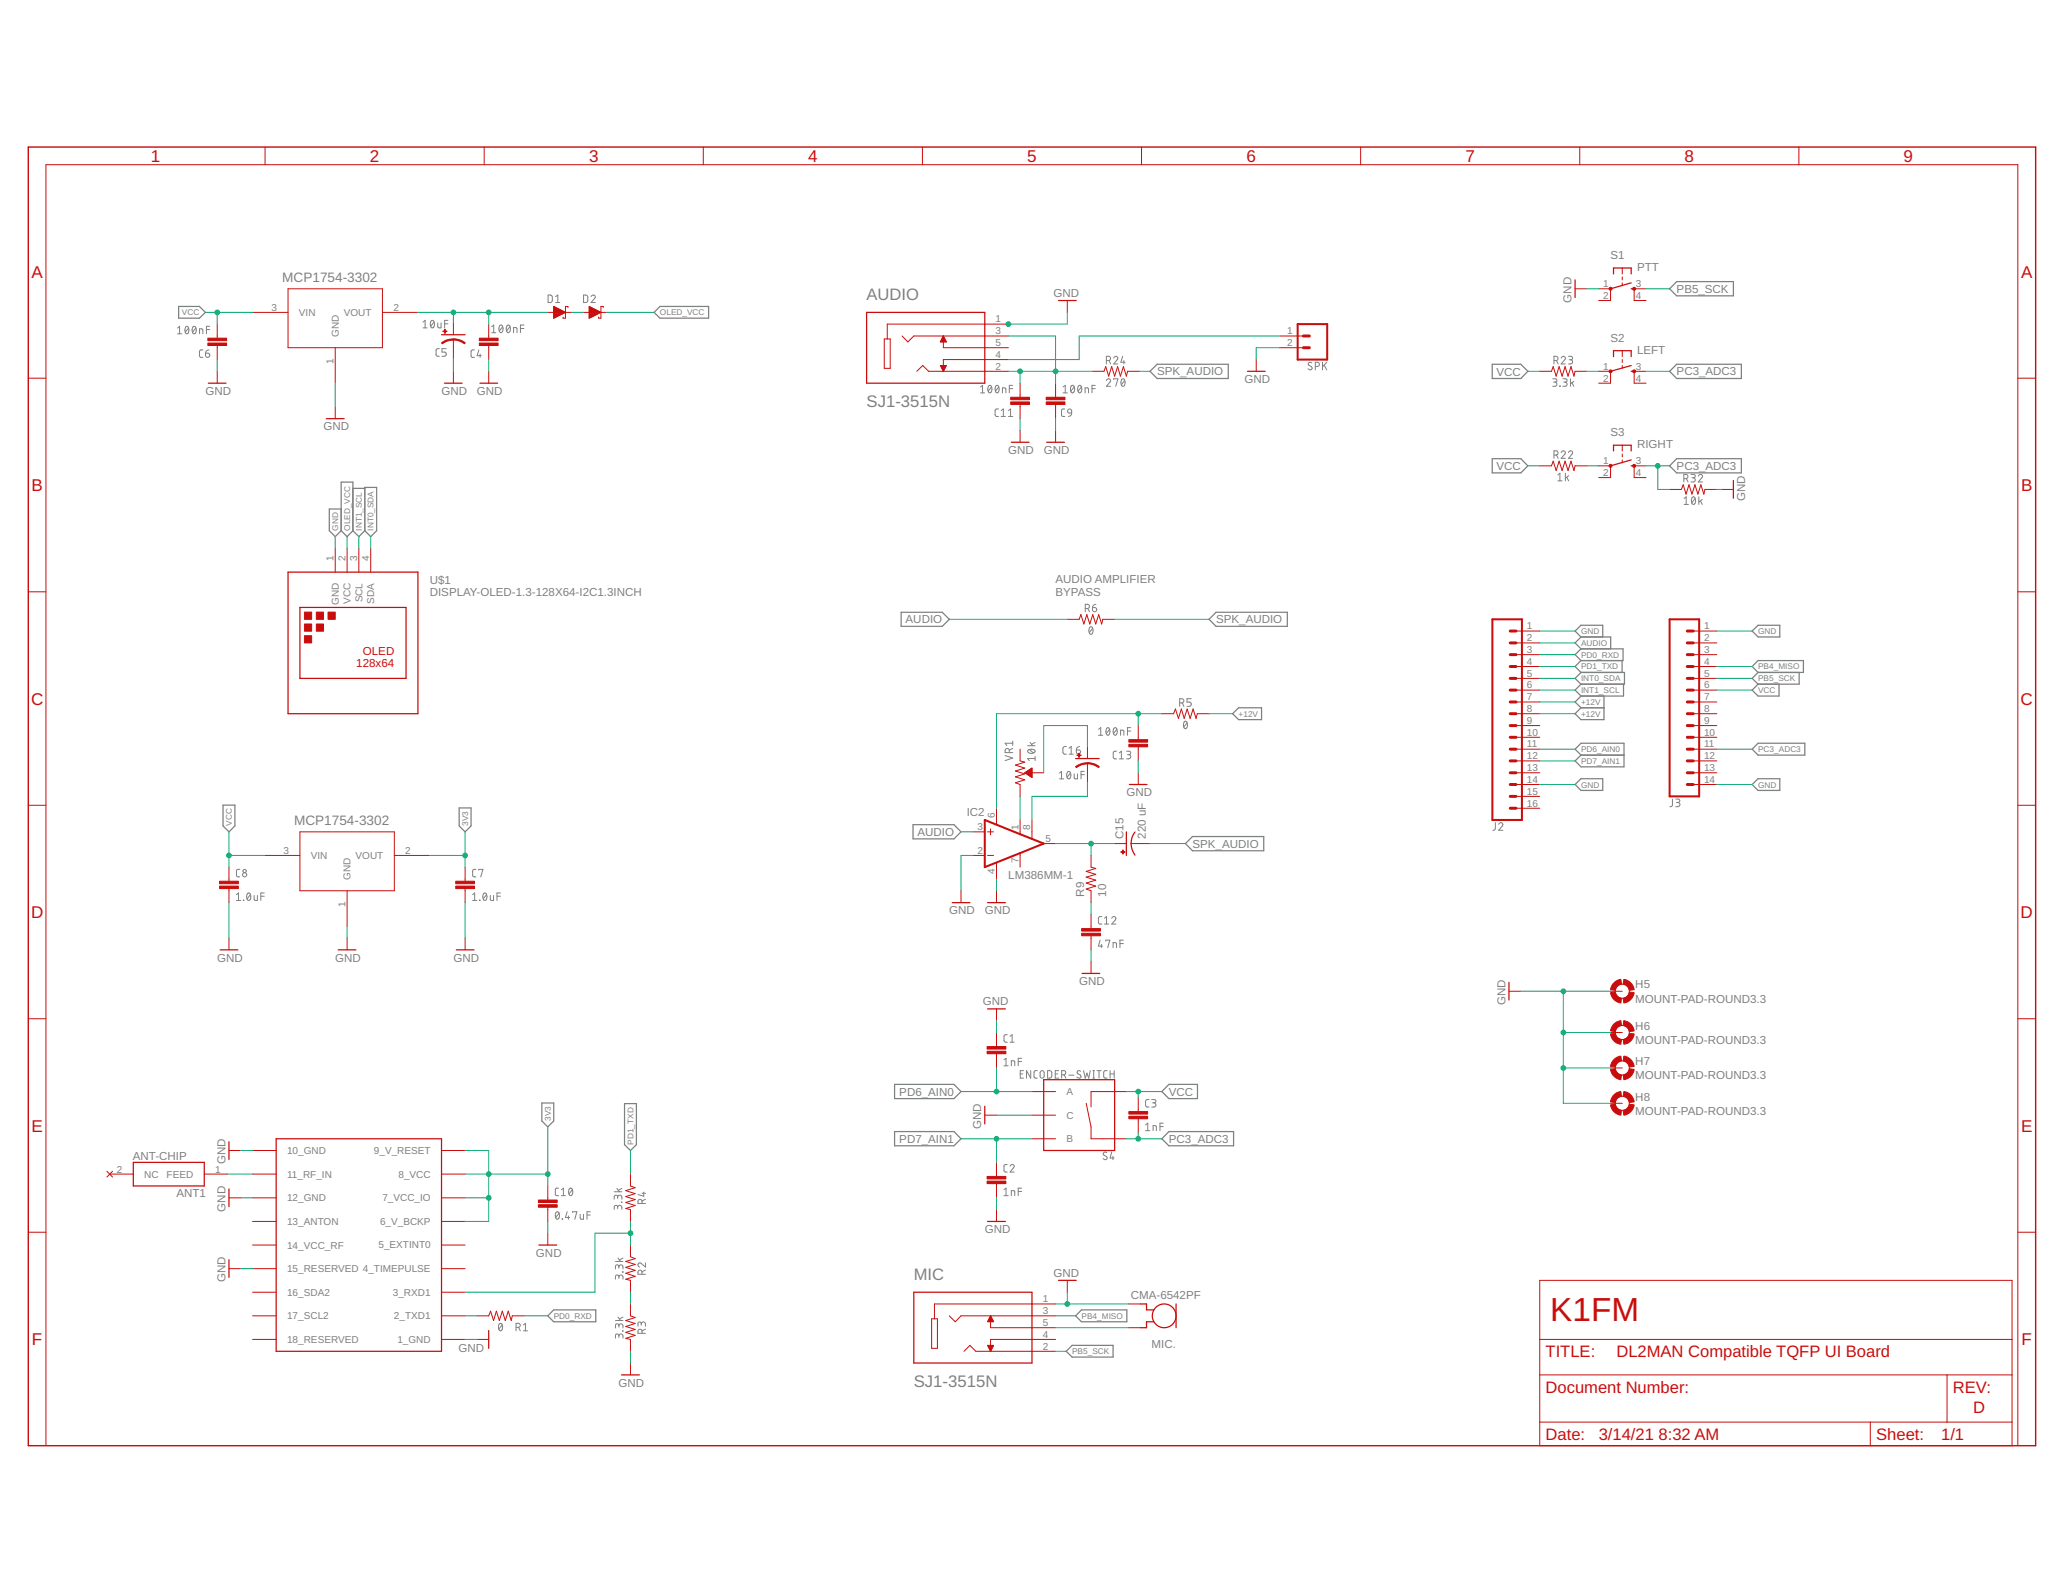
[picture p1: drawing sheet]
<svg xmlns="http://www.w3.org/2000/svg" width="279mm" height="216mm" viewBox="0 0 279 216" stroke-linecap="round" stroke-linejoin="round" font-family="sans-serif">
<g fill="none" stroke="#808080" stroke-width=".14">
<path d="M74.2 40h.4l.2 .1v.6l-.2 .3h-.4zM79 40h.4l.2 .1v.6l-.2 .3h-.4zM24 44.4l.3-.2v1M24 45.2h.6M25.2 44.3l.1-.1a.61 .61 0 0 1 0 1 .65 .65 0 0 1-.1-.9zM25.5 44.4l-.4 .6M26.1 44.3l.2-.1a.58 .58 0 0 1 0 1 .65 .65 0 0 1-.2-.9zM26.5 44.4l-.4 .6M27 45.2v-.7l.5 .1v.6M27.5 47.4h-.4l-.1 .2 .1 .7 .4 .1M27.8 47.8h.4a.29 .29 0 0 1 .2 .4 .29 .29 0 0 1-.3 .2 .29 .29 0 0 1-.3-.3zM28 44.6h.4"/>
<path d="M28.3 47.4a.44 .44 0 0 0-.5 .4M28.4 44.2h-.4v1M57.3 43.6l.3-.2v1M57.3 44.4h.5M58.4 43.5l.1-.1a.58 .58 0 0 1 0 1 .65 .65 0 0 1-.1-.9zM58.8 43.6l-.5 .6M59.3 43.7v.6l.2 .1h.2v-.7M59.5 47.2l-.3 .1-.1 .2v.6l.4 .2M60.2 43.9h.5M60.4 47.2h-.5v.5h.3a.3 .3 0 0 1 .2 .3 .3 .3 0 0 1-.2 .3h-.3M60.7 43.4h-.5v1M64.3 47.4h-.4l-.1 .2v.7l.5 .1"/>
<path d="M64.9 47.4l-.3 .8h.6M65 48v.4M66.6 44.3l.3-.3v1.1M66.6 45.1h.6M67.7 44.1l.2-.1a.63 .63 0 0 1 0 1.1 .66 .66 0 0 1-.2-1zM68.1 44.3l-.5 .5M68.7 44.1l.1-.1a.6 .6 0 0 1 0 1.1 .68 .68 0 0 1-.1-1zM69.1 44.3l-.5 .5M69.6 45.1v-.7h.4v.7M70.5 44.5h.5M71 44h-.5v1.1M75.2 41h.6"/>
<path d="M75.2 40.2l.3-.2v1M80.1 40.2a.28 .28 0 0 1 .3-.2 .28 .28 0 0 1 .1 .4l-.4 .6h.5M132.8 53.2h.5M132.8 52.4l.3-.2v1M133.9 52.3l.2-.1a.61 .61 0 0 1 0 1 .63 .63 0 0 1-.2-.9zM134.3 52.4l-.5 .6M134.9 52.3l.1-.1a.61 .61 0 0 1 0 1 .65 .65 0 0 1-.1-.9zM135.2 55.4h-.3l-.1 .2v.7l.4 .1M135.3 52.4l-.5 .6M135.6 56.4h.6M135.6 55.6l.3-.2v1M135.8 53.2v-.7l.4 .1v.6"/>
<path d="M136.6 56.4h.6M136.6 55.6l.3-.2v1M136.7 52.6h.5M137.2 52.2h-.5v1M144 52.4l.3-.2v1M144 53.2h.5M144.2 55.4h-.3l-.1 .2v.7l.4 .1M144.7 55.5a.27 .27 0 0 1 .3-.1 .27 .27 0 0 1 .1 .3v.2h-.4l-.1-.2zM145.1 52.3l.1-.1a.58 .58 0 0 1 0 1 .65 .65 0 0 1-.1-.9zM145.1 55.9a.44 .44 0 0 1-.4 .5M145.5 52.4l-.5 .6M146.1 52.3l.1-.1a.61 .61 0 0 1 0 1 .61 .61 0 0 1-.1-.9z"/>
<path d="M146.5 52.4l-.5 .6M147 53.2v-.7l.4 .1v.6M147.9 52.6h.4M148.3 52.2h-.4v1M149.8 51.5a.28 .28 0 0 1 .4-.2 .28 .28 0 0 1 .1 .5l-.5 .5h.6M149.8 48.8h.5a.29 .29 0 0 0 .1-.3 .29 .29 0 0 0-.3-.2h-.3v1M150.2 48.8l.2 .5M150.8 48.5a.28 .28 0 0 1 .4-.2 .28 .28 0 0 1 .1 .4l-.5 .6h.6M150.8 51.4v-.1h.6l-.3 1M151.9 51.4l.2-.1a.61 .61 0 0 1 0 1 .63 .63 0 0 1-.2-.9zM152 48.3l-.2 .8h.6M152.2 48.8v.5"/>
<path d="M152.3 51.5l-.4 .6M177.7 49.1a.26 .26 0 0 0-.4 0 .26 .26 0 0 0-.1 .3l.4 .3a.27 .27 0 0 1 0 .4 .27 .27 0 0 1-.5-.1M178.1 49.6h.3a.29 .29 0 0 0 .3-.2 .29 .29 0 0 0-.3-.3h-.3v1M179.1 49.1v1M179.3 49.5l.4 .6M179.7 49.1l-.6 .6M210.3 51.3h.3a.22 .22 0 0 1 .3 .2 .22 .22 0 0 1-.3 .3h-.2M210.5 48.8h.2a.29 .29 0 0 0 .3-.3 .29 .29 0 0 0-.3-.2h-.2v1M210.6 51.8h.1a.28 .28 0 0 1 .2 .3 .28 .28 0 0 1-.3 .2h-.3M210.8 48.8l.2 .5M211.2 52.3h.1zM211.4 48.5a.29 .29 0 0 1 .4-.2 .29 .29 0 0 1 .2 .3l-.6 .7h.6"/>
<path d="M211.7 51.3h.3a.22 .22 0 0 1 .2 .2 .22 .22 0 0 1-.2 .3h-.2M212 51.8h.1a.28 .28 0 0 1 .1 .3 .28 .28 0 0 1-.2 .2h-.3M212.4 48.3h.4a.23 .23 0 0 1 .2 .2 .23 .23 0 0 1-.2 .2h-.3M212.7 48.7a.29 .29 0 0 1 .3 .3 .29 .29 0 0 1-.3 .3h-.3M212.7 51.3v1M212.9 51.8l.2 .5M213.1 51.6l-.4 .4M210.5 61.6h.2a.29 .29 0 0 0 .3-.2 .29 .29 0 0 0-.3-.3h-.2v1M210.8 61.6l.2 .5M211 64.3l.3-.2v1M211 65.1h.6M211.4 61.3a.28 .28 0 0 1 .4-.2 .28 .28 0 0 1 .1 .4l-.5 .6h.6"/>
<path d="M212 64.1v1M212.2 64.6l.2 .5M212.4 61.3a.27 .27 0 0 1 .4-.2 .27 .27 0 0 1 .1 .4l-.5 .6h.6M212.4 64.4l-.4 .4M228 64.8h.3a.29 .29 0 0 0 .3-.3 .29 .29 0 0 0-.3-.2h-.3v1M228.1 67.5l.3-.2v1M228.1 68.3h.6M228.4 64.8l.2 .5M229 64.3h.4a.22 .22 0 0 1 .2 .2 .22 .22 0 0 1-.2 .2h-.2M229.2 67.4l.2-.1a.63 .63 0 0 1 0 1 .63 .63 0 0 1-.2-.9zM229.3 64.7a.29 .29 0 0 1 .3 .3 .29 .29 0 0 1-.3 .3h-.3M229.6 67.5l-.5 .6"/>
<path d="M230 64.5a.27 .27 0 0 1 .4-.2 .27 .27 0 0 1 .1 .4l-.5 .6h.6M230.1 67.3v1M230.3 67.8l.2 .5M230.5 67.6l-.4 .4M147 82.4h.3a.29 .29 0 0 0 .3-.3 .29 .29 0 0 0-.3-.2h-.3v1M147.3 82.4l.3 .5M147.6 85l.2-.1a.63 .63 0 0 1 0 1 .63 .63 0 0 1-.2-.9zM148 82.3h.3a.29 .29 0 0 1 .2 .3 .29 .29 0 0 1-.3 .3 .29 .29 0 0 1-.2-.3zM148 85.1l-.5 .6M148.4 81.9a.47 .47 0 0 0-.4 .4M148.8 98.8l.3-.2v1M148.8 99.6h.6"/>
<path d="M149.9 98.6h.2a.63 .63 0 0 1 0 1 .66 .66 0 0 1-.2-1zM150.3 98.8l-.5 .6M150.9 98.6h.1a.63 .63 0 0 1 0 1 .64 .64 0 0 1-.1-1zM151.3 98.8l-.5 .6M151.8 99.6v-.7l.4 .1v.6M152.7 99h.4M153.1 98.6h-.4v1M159.8 95.2h.4a.29 .29 0 0 0 .1-.3 .29 .29 0 0 0-.2-.3h-.3v1.1M160.1 95.2l.2 .5M160.4 97.7h.1a.61 .61 0 0 1 0 1 .65 .65 0 0 1-.1-1zM160.8 97.9l-.5 .6M161.3 94.6h-.5v.5h.4l.1 .2-.1 .3-.4 .1"/>
<path d="M32.5 117.8h-.4l-.1 .2v.7l.5 .1M64.5 117.8h-.4l-.1 .2v.7l.5 .1M64.8 117.9v-.1h.6l-.3 1M136.1 102.3l1.1 .4-1.1 .3M136.7 101.9v-.2a.29 .29 0 0 0-.3-.3 .29 .29 0 0 0-.3 .3v.2h1.1M137.2 101.4l-.5 .2M137.2 100.7h-1.1l.3 .3M137.2 100.4v.6M139.2 101h1M139.2 101.6a.65 .65 0 0 1 1 .1 .58 .58 0 0 1-1 0zM139.4 101.5l.6 .5M139.5 100.6l.3 .4"/>
<path d="M140.2 102.7h-1l.2 .3M140.2 102.4v.6M140.2 100.6l-.5 .2M143.5 104.7l.3-.2v1M143.5 105.5h.6M144.4 101.1l-.3 .1-.1 .1v.7l.4 .2M144.6 104.5h.2a.61 .61 0 0 1 0 1 .63 .63 0 0 1-.2-1zM144.8 102.2h.6M144.8 101.3l.3-.2v1.1M145 104.7l-.5 .6M145.5 104.8v.6l.1 .1h.3v-.7M145.8 101.6h.3a.28 .28 0 0 1 .2 .3 .28 .28 0 0 1-.3 .2 .28 .28 0 0 1-.2-.2z"/>
<path d="M146.2 101.1a.44 .44 0 0 0-.4 .5M146.4 104.9h.5M146.9 104.5h-.5v1M151.2 101.7l-.3 .1-.1 .2v.7l.4 .1M151.6 102.8h.6M151.6 102l.3-.3v1.1M152.6 101.7h.3a.23 .23 0 0 1 .2 .3 .23 .23 0 0 1-.2 .2h-.2M152.9 102.2h.1a.29 .29 0 0 1 .1 .4 .29 .29 0 0 1-.2 .2h-.3M202.5 111.4v.8l-.1 .2-.2 .1M203 111.7a.28 .28 0 0 1 .4-.3 .28 .28 0 0 1 .1 .5l-.5 .6h.5M226.5 108.2v.9l-.3 .2M226.9 108.2h.4a.23 .23 0 0 1 .2 .3 .23 .23 0 0 1-.2 .2h-.2"/>
<path d="M227.2 108.7a.29 .29 0 0 1 .3 .3 .29 .29 0 0 1-.3 .3h-.3M32 122h.6M32 121.2l.3-.3v1.1M33 121.9v.1zM33.5 121l.2-.1a.58 .58 0 0 1 0 1.1 .65 .65 0 0 1-.2-1zM33.9 121.2l-.4 .6M34.4 121.3v.5l.2 .2h.3v-.7M35.3 121.4h.5M35.8 120.9h-.5v1.1M64 121.2l.3-.3v1.1M64 122h.6M64.9 121.9l.1 .1z"/>
<path d="M65.5 121l.2-.1a.58 .58 0 0 1 0 1.1 .65 .65 0 0 1-.2-1zM65.9 121.2l-.5 .6M66.4 121.3v.5l.2 .2h.2v-.7M67.3 121.4h.5M67.8 120.9h-.5v1.1M149 127.3l-.2 .8h.5M149.2 127.9v.5M149.2 124.1l-.3 .1-.1 .2v.7l.4 .1M149.6 125.2h.6M149.6 124.4l.3-.3v1.1M149.8 127.5v-.2h.5l-.3 1.1M150.6 124.4a.28 .28 0 0 1 .4-.2 .28 .28 0 0 1 0 .4l-.4 .6h.5"/>
<path d="M150.7 128.4v-.7l.5 .1v.6M151.7 127.8h.4M152.1 127.3h-.4v1.1M136 143.6l.2-.3v1.1M136 144.4h.5M136.4 140.1l-.3 .1-.1 .2v.6l.4 .2M136.4 157.7l-.3 .1-.1 .1v.7l.4 .1M136.8 157.9a.28 .28 0 0 1 .4-.2 .28 .28 0 0 1 .1 .5l-.5 .5h.6M136.8 141.2h.6M136.8 140.4l.3-.3v1.1M137 144.4v-.7l.4 .1v.6M137.9 143.8h.5"/>
<path d="M138.2 145.5h.3M138.4 143.3h-.5v1.1M138.6 145h-.4v1h.4M139.6 145v1l-.6-1v1M140.5 145h-.4l-.1 .2 .1 .7 .4 .1M141 145.1a.27 .27 0 0 1 .3-.1 .27 .27 0 0 1 .1 .3v.6a.28 .28 0 0 1-.3 .1 .28 .28 0 0 1-.2-.2v-.5zM141.9 145h.4l.2 .3v.5l-.2 .2h-.4zM142.9 145.5h.4M143.4 145h-.5v1h.5M143.8 145.6h.3a.29 .29 0 0 0 .2-.3 .29 .29 0 0 0-.2-.3h-.3v1M144.1 145.6l.3 .4M144.8 145.6h.7"/>
<path d="M146.3 145.1l-.3-.1a.24 .24 0 0 0 0 .4l.3 .2a.24 .24 0 0 1 .1 .3 .24 .24 0 0 1-.4 .1l-.2-.1M146.7 145l.3 1 .2-.6 .2 .6 .3-1M148 146h.3M148 145h.3M148.1 145v1M148.6 145h.5M148.8 145v1M149.9 156.1a.26 .26 0 0 0-.4 0 .26 .26 0 0 0 0 .4l.3 .1a.26 .26 0 0 1 .1 .4 .26 .26 0 0 1-.4 0l-.1-.1M149.9 145h-.3l-.1 .2v.7l.4 .1M150.3 145.5h.6M150.3 145v1M150.6 156l-.3 .8h.6"/>
<path d="M150.7 156.6v.5M150.9 145v1M155.2 152.4l.2-.3v1M155.2 153.1h.5M155.6 148.9h-.3l-.1 .3v.6l.4 .1M156 148.9h.3a.22 .22 0 0 1 .2 .3 .22 .22 0 0 1-.2 .2h-.2M156.2 153.1v-.6h.4v.6M156.3 149.4h.1a.27 .27 0 0 1 .2 .3 .27 .27 0 0 1-.3 .2h-.3M157.1 152.6h.4M157.5 152.1h-.4v1M67.6 179.3l.2-.1a.61 .61 0 0 1 0 1.1 .61 .61 0 0 1-.2-1zM68 179.5l-.4 .5"/>
<path d="M69.9 179.8h.4a.28 .28 0 0 0 .2-.3 .28 .28 0 0 0-.3-.3h-.3v1.1M70.2 179.8l.3 .5M70.9 179.5l.3-.3v1.1M75.3 164.2l.2-.1a.58 .58 0 0 1 0 1 .65 .65 0 0 1-.2-.9zM75.6 160.9l-.3 .1-.1 .1v.7l.4 .1M75.7 164.3l-.5 .6M76 161.9h.6M76 161.1l.3-.2v1M76.1 165.1h.1zM76.8 164.1l-.2 .8h.6M77 164.7v.4M77.1 161l.2-.1a.58 .58 0 0 1 0 1 .65 .65 0 0 1-.2-.9z"/>
<path d="M77.5 161.1l-.4 .6M77.6 164.2v-.1h.5l-.2 1M78.6 164.5v.5l.1 .1h.3v-.6M79.5 164.6h.4M79.9 164.1h-.4v1M83.2 161.4h1M83.4 170.9h1M83.4 178.9h1M83.5 161l.4 .4M83.7 163.5v-.1a.29 .29 0 0 1 .3-.1 .29 .29 0 0 1 .2 .2v.3M83.7 163.7l-.1-.3a.24 .24 0 0 0-.2-.1 .24 .24 0 0 0-.2 .2v.3M83.7 162.2a.29 .29 0 0 1 .2-.3 .29 .29 0 0 1 .3 .3v.2"/>
<path d="M83.7 162.3l-.1-.3a.24 .24 0 0 0-.2-.1 .24 .24 0 0 0-.2 .2v.3M83.7 170.4l.3 .5M83.7 178.4l.3 .5M83.8 173a.28 .28 0 0 1 .3-.3 .28 .28 0 0 1 .3 .3v.2M83.8 173.1v-.2a.23 .23 0 0 0-.2-.2 .23 .23 0 0 0-.2 .2v.3M83.8 171.6a.28 .28 0 0 1 .3-.3 .28 .28 0 0 1 .3 .3v.3M83.8 171.8v-.3a.23 .23 0 0 0-.2-.2 .23 .23 0 0 0-.2 .2v.4M83.8 179.6v-.1a.27 .27 0 0 1 .4-.2 .27 .27 0 0 1 .2 .3v.3M83.8 179.7v-.2a.23 .23 0 0 0-.2-.2 .23 .23 0 0 0-.2 .2v.4M84.2 162.8v.1zM84.2 161l-.5 .2M84.3 172.3h.1z"/>
<path d="M84.4 170.4l-.5 .3M84.4 178.4l-.5 .2M86.8 179.3l.1-.1a.29 .29 0 0 1 .3-.2 .29 .29 0 0 1 .2 .3v.3M86.8 179.5v-.2a.22 .22 0 0 0-.2-.3 .22 .22 0 0 0-.2 .3v.3M87 172.6v-.3a.28 .28 0 0 0-.3-.3 .28 .28 0 0 0-.3 .3v.3h1M87 163v-.3a.28 .28 0 0 0-.3-.3 .28 .28 0 0 0-.3 .3v.3h1M87 161.6h.4M87.2 161.5v.5l-.8-.2M87.4 171v.6l-.6-.5a.28 .28 0 0 0-.4 .1 .28 .28 0 0 0 .2 .4M87.4 172l-.4 .3M87.4 162.4l-.4 .3M136 161.1l.2-.2v1"/>
<path d="M136 161.9h.5M137 161.9v-.6l.4 .1v.5M137.9 161.4h.5M138.4 160.9h-.5v1M70.9 180.3h.5M83.8 181v-.2a.27 .27 0 0 1 .4-.1 .27 .27 0 0 1 .2 .3v.3M83.8 181.1v-.2a.23 .23 0 0 0-.2-.2 .23 .23 0 0 0-.2 .2v.4M84.4 180.3h.1M87 180.6v-.3a.28 .28 0 0 0-.3-.3 .28 .28 0 0 0-.3 .3v.3h1M87.4 180l-.4 .3"/>
<circle cx="33.1" cy="118" r=".23"/>
<circle cx="33.1" cy="118.5" r=".28"/>
</g>
<g fill="none" stroke="#808080" stroke-width=".17">
<path d="M227.1 38.1h7.7v2h-7.7l-1-1zM24.2 41.5h2.8l.8 .8-.8 .8h-2.8zM88.6 42.3l.8-.8h6.6v1.6h-6.6zM155.7 50.3l1-1h9.6v2h-9.6zM202.1 49.3h3.9l.9 1-.9 1h-3.9zM226.1 50.3l1-1h8.7v2h-8.7zM46.2 68.9h-1.6v3l.8 .8 .8-.8M46.2 71.9v-6.6h1.6v6.6M46.2 71.9l.8 .8 .8-.8M47.8 71.9l.8 .8 .8-.8M47.8 66.1h1.6M49.4 66h1.6v5.9l-.8 .8-.8-.8z"/>
<path d="M202.1 62.1h3.9l.9 1-.9 1h-3.9zM227.1 62.1h8.7v2h-8.7l-1-1zM122 82.9h5.6l1 1-1 .9h-5.6zM163.7 83.9l1-1h9.6v1.9h-9.6zM167.7 95.9h3.2v1.6h-3.2l-.8-.8zM214.1 86.3l-.8-.8 .8-.8h3v1.6M214.1 86.3h4v1.6M214.1 86.3l-.8 .8 .8 .8M214.1 87.9h5.7v1.6h-5.7M214.1 91.1h5.9v1.6h-5.9M214.1 87.9l-.8 .8 .8 .8M214.1 89.5l-.8 .8 .8 .8"/>
<path d="M214.1 92.7l-.8 .8 .8 .8M214.1 91.1l-.8 .8 .8 .8M214.1 94.3l-.8 .8 .8 .8M214.1 95.9h3.1M217.2 94.3v3.2h-3.1l-.8-.8 .8-.8M219.7 89.5v1.6M219.9 92.7v1.6h-5.8M237.3 85.5l.8-.8h2.9v1.6h-2.9zM237.3 90.3l.8-.8h6.1v1.6h-6.1zM238.1 92.7l-.8 .8 .8 .8h2.8v-1.6M238.1 91.1l-.8 .8 .8 .8M243.7 91.1v1.6h-5.6"/>
<path d="M30.2 109.1h1.6v2.8l-.8 .8-.8-.8zM62.2 109.4h1.6v2.5l-.8 .8-.8-.8zM123.7 111.7h5.5l1 1-1 .9h-5.5zM160.5 114.3l1-1h9.7v1.9h-9.7zM213.3 106.3l.8-.8h3v1.6h-3zM213.3 101.5l.8-.8h5.8v3.2h-5.8l-.8-.8 .8-.8zM214.1 102.3h5.8M237.3 106.3l.8-.8h2.9v1.6h-2.9zM237.3 101.5l.8-.8h6.3v1.6h-6.3zM73.4 149.4h1.6v2.4l-.8 .8-.8-.8zM84.6 149.5h1.6v5.5l-.8 .8-.8-.8zM121.2 153.3h8l1 .9-1 1h-8z"/>
<path d="M121.2 146.9h8l1 .9-1 1h-8zM158.3 153.3h8.8v1.9h-8.8l-.9-1zM158.3 146.9h3.9v1.9h-3.9l-.9-1zM74.2 178.2l.8-.8h5.7v1.6h-5.7zM145.7 178.2l.8-.8h6.1v1.6h-6.1zM144.4 183l.8-.8h5.5v1.6h-5.5z"/>
</g>
<path d="M3.8 19.9h271.9v175.9h-271.9z" fill="none" stroke="#c90d0c" stroke-width=".19"/>
<g fill="none" stroke="#c90d0c" stroke-width=".14">
<path d="M35.9 19.9v2.4M65.6 19.9v2.4M95.2 19.9v2.4M124.9 19.9v2.4M154.6 19.9v2.4M184.3 19.9v2.4M214 19.9v2.4M243.6 19.9v2.4M39 39.1h12.8v8h-12.8zM213.3 39.1h1.6M216.5 39.1h1.6v1.6h-1.6M219.7 36.3v.8"/>
<path d="M219.7 37.5v.4M219.7 38.3v.4M222.9 39.1h-1.6v1.6h1.6M3.8 51.2h2.4M29.4 43.9v1.9M29.4 46.8v1.9M29.4 50.3v1.6M34.2 42.3h4.8M45.4 47.1v4.8M45.4 55.1v1.6M51.8 42.3h4.8M61.4 43.8v1.5"/>
<path d="M61.4 46v2.5M61.4 50.3v1.6M66.2 43.9v1.9M66.2 46.8v1.9M66.2 50.3v1.6M74.2 42.3h3.2M75 43.1h.1M75 41.5l1.6 .8-1.6 .8zM75 43h.1M75 43h.3M75 42.9h.4M75 42.8h.5"/>
<path d="M75 42.8h.6M75 42.7h.8M75 42.7h.9M75 42.6h1.1M75 42.5h1.2M75 42.4h1.3M75 42.4h1.4M75 42.2h1.5M75 42.2h1.4M75 42.1h1.2M75 42.1h1.1M75 42h1"/>
<path d="M75 41.9h.9M75 41.9h.7M75 41.8h.6M75 41.7h.5M75 41.7h.3M75 41.6h.2M75 41.6h.1M76.9 41.7v-.2h-.3v1.6h-.3v-.2M79 42.3h3.2M79.8 43.1h.1M79.8 43h.1M79.8 43h.3"/>
<path d="M79.8 42.9h.4M79.8 42.8h.5M79.8 42.8h.7M79.8 42.7h.8M79.8 42.7h.9M79.8 42.6h1M79.8 42.5h1.2M79.8 42.4h1.3M79.8 42.4h1.4M79.8 42.2h1.5M79.8 42.2h1.4M79.8 42.1h1.2"/>
<path d="M79.8 42.1h1.1M79.8 42h1M79.8 41.9h.8M79.8 41.9h.7M79.8 41.8h.6M79.8 41.7h.5M79.8 41.7h.3M79.8 41.6h.2M79.8 41.6h.1M79.8 41.5l1.6 .8-1.6 .8zM81.7 41.7v-.2h-.3v1.6h-.3v-.2M119.8 45.9h.8v4h-.8z"/>
<path d="M122.2 45.5l.8 .8 .8-.8h12.8M124.2 50.3l.8-.8 .8 .8h10.8M127.4 49.5h.8l-.4 .8zM127.4 46.3h.8M127.4 49.6h.7M127.4 46.2h.7M127.5 49.7h.6M127.5 46.1h.6M127.5 46h.5M127.5 49.8h.5M127.6 45.9h.4M127.6 49.9h.4"/>
<path d="M127.6 50h.3M127.6 45.8h.3M127.7 50.1h.2M127.7 45.7h.2M127.7 45.7h.1M127.7 50.1h.1M127.7 50.2h.1M127.7 45.6h.1M127.7 45.5h.1M127.8 45.5v1.6h8.8M127.8 45.5l.4 .8h-.8zM136.6 43.9h-16.4v2"/>
<path d="M136.6 48.7h-8.8v1.6M138.2 51.9v1.9M138.2 54.8v1.9M138.2 58.3v1.6M143 51.9v1.9M143 54.8v1.9M143 58.3v1.6M144.5 40.7v1.6M147.9 50.3h1.6l.3-.6 .4 1.2 .4-1.2 .4 1.2 .4-1.2 .3 1.2 .4-1.2 .4 1.2 .2-.6h1.6M170.1 48.7v1.6M173.3 45.5h3.2M173.3 47.1h3.2"/>
<path d="M208.5 50.3h1.6l.3-.6 .4 1.2 .4-1.2 .4 1.2 .4-1.2 .4 1.2 .4-1.2 .4 1.2 .1-.6h1.6M216.5 50.3h1.6v1.6h-1.6M219.7 47.5v.8M219.7 48.7v.4M219.7 49.5v.4M222.9 50.3h-1.6v1.6h1.6M273.3 51.2h2.4M45.4 74.3v3.2M47 74.3v3.2M48.6 74.3v3.2M50.2 74.3v3.2M208.5 63.1h1.6l.3-.6 .4 1.2 .4-1.2 .4 1.2 .4-1.2 .4 1.2 .4-1.2 .4 1.2 .1-.6h1.6"/>
<path d="M216.5 63.1h1.6v1.6h-1.6M219.7 60.3v.8M219.7 61.5v.4M219.7 62.3v.4M222.9 63.1h-1.6v1.6h1.6M226.1 66.3h1.6l.3-.6 .3 1.2 .4-1.2 .5 1.2 .4-1.2 .4 1.2 .4-1.2 .4 1.2 .1-.6h1.6M233.2 66.3h1.6M3.8 80.2h2.4M144.5 83.9h1.7l.2-.7 .4 1.3 .4-1.3 .4 1.3 .4-1.3 .4 1.3 .4-1.3 .4 1.3 .2-.6h1.6M154.2 98.3v1.9M157.4 96.7h1.5l.3-.7 .4 1.3 .4-1.3 .4 1.3 .4-1.3 .4 1.3 .4-1.3 .4 1.3 .2-.6h1.5M205.3 85.5h3.2"/>
<path d="M205.3 87.1h3.2M205.3 88.7h3.2M205.3 90.3h3.2M205.3 91.9h3.2M205.3 93.5h3.2M205.3 95.1h3.2M205.3 96.7h3.2M205.3 98.3h3.2M205.3 99.9h3.2M229.3 85.5h3.2M229.3 87.1h3.2M229.3 88.7h3.2"/>
<path d="M229.3 90.3h3.2M229.3 91.9h3.2M229.3 93.5h3.2M229.3 95.1h3.2M229.3 96.7h3.2M229.3 98.3h3.2M229.3 99.9h3.2M273.3 80.2h2.4M3.8 109.1h2.4M31 117.5v1.9M35.8 115.9h4.8M40.6 112.7h12.8v7.9h-12.8z"/>
<path d="M53.4 115.9h4.8M63 117.5v1.9M131.8 112.7h1.6M131.8 115.9h1.6M133.8 112.7h.8M133.8 115.9h.8M134.2 112.3v.8M135 109.5v2.2M135 116.9v2.2M138.2 101.5v1.6l.6 .1-1.3 .4 1.3 .4-1.3 .4 1.3 .4-1.3 .4 1.3 .4-1.3 .4 .7 .3v1.6M138.2 111.1v1.9M138.2 115.5v2"/>
<path d="M138.8 104.7l1-.7v1.3zM138.8 104.6l2.6 .1M138.9 104.7h.9M138.9 104.6h.9M139 104.8h.8M139 104.5h.8M139.1 104.8h.7M139.1 104.5h.7M139.2 104.9h.6M139.2 104.4h.6M139.3 105h.5M139.3 104.3h.5"/>
<path d="M139.4 105.1h.4M139.4 104.3h.4M139.5 104.2h.3M139.6 105.2h.2M139.6 104.1h.2M139.7 105.2h.1M139.7 104.1h.1M139.7 105.3h.1M139.8 111.1v2.5M141.4 114.3h1.6M147.3 101.2v1.5M147.3 103.4v2.5"/>
<path d="M147.8 115.9v1.6l.6 .1-1.3 .4 1.3 .4-1.3 .4 1.3 .4-1.3 .4 1.3 .4-1.3 .4 .7 .2v1.7M151 114.3h1.5M153.2 114.3h2.5M154.2 101.2v1.9M154.2 104.7v1.6M205.3 101.5h3.2M205.3 103.1h3.2M205.3 104.7h3.2M205.3 106.3h3.2M205.3 107.9h3.2M205.3 109.5h3.2M229.3 101.5h3.2"/>
<path d="M229.3 103.1h3.2M229.3 104.7h3.2M229.3 106.3h3.2M273.3 109.1h2.4M3.8 138h2.4M31 120.3v2M31 127.1v1.6M47 120.6v4.9M47 127.1v1.6M63 120.3v2M63 127.1v1.6M130.2 120.6v1.7"/>
<path d="M135 120.6v1.7M135 136.7v1.5M135 139.8v2M147.8 123.8v2M147.8 126.7v2M147.8 130.3v1.5M204.4 134.3h1.6M218.1 134.3h1.6M218.1 139.8h1.6M273.3 138h2.4M14.5 158.6l.7 .8M14.9 159h3.2"/>
<path d="M15.2 158.6l-.7 .8M27.7 159h3.2M31 155.8h1.6M34.2 155.8h3.2M34.2 159h3.2M59.8 155.8h3.2M59.8 159h3.2M85.4 159v1.6l.6 .3-1.2 .4 1.2 .4-1.2 .4 1.2 .4-1.2 .4 1.2 .4-1.2 .4 .6 .1v1.6M133.4 151h1.6M135 142.7v2M135 157.4v2M139.8 154.2h3.2"/>
<path d="M139.8 147.8h3.2M139.8 151h3.2M147.1 149.4l.7 3.2v1.6h4.7M152.5 147.8h-4.7v2.1M154.2 148.6v2M154.2 151.5v1.9M218.1 144.7h1.6M218.1 149.4h1.6M3.8 166.9h2.4M31 162.2h1.6M31 171.8h1.6M34.2 162.2h3.2"/>
<path d="M34.2 165.4h3.2M34.2 168.6h3.2M34.2 171.8h3.2M34.2 175h3.2M34.2 178.2h3.2M59.8 162.2h3.2M59.8 165.4h3.2M59.8 168.6h3.2M59.8 171.8h3.2M59.8 175h3.2M59.8 178.2h3.2M64.6 178.2h1.6l.2-.6 .4 1.3 .4-1.3 .4 1.3 .4-1.3 .4 1.3 .4-1.3 .4 1.3 .2-.7h1.6"/>
<path d="M74.2 160.6v2M74.2 163.5v1.9M74.2 167v1.6M85.4 168.6v1.6l.6 .3-1.2 .4 1.2 .4-1.2 .4 1.2 .4-1.2 .4 1.2 .4-1.2 .4 .6 .1v1.6M85.4 176.6v1.6l.6 .3-1.2 .4 1.2 .4-1.2 .4 1.2 .4-1.2 .4 1.2 .4-1.2 .4 .6 .1v1.6M126.2 178.6h.8v4h-.8zM128.6 178.2l.8 .8 .8-.8h12.8M133.8 179h.8M133.8 178.9h.7M133.9 178.8h.6M133.9 178.7h.5M134 178.6h.3"/>
<path d="M134 178.5h.3M134.1 178.4h.2M134.1 178.4h.1M134.1 178.3h.1M134.2 178.2v1.6h8.8M134.2 178.2l.4 .8h-.8zM134.2 178.2h.1M135 160.3v1.9M135 163.8v1.6M143 176.6h-16.4v2M144.5 173.4v1.6M152.9 179.8h1.6"/>
<path d="M152.9 176.6h1.6M208.5 173.4h64v22.4h-64zM273.3 166.9h2.4M6.2 195.8v-173.5h267.1v173.5M34.2 181.4h3.2M59.8 181.4h3.2M64.6 181.4h1.6M85.4 184.6v1.6M130.6 183l.8-.8 .8 .8h10.8M133.8 182.2h.8l-.4 .8zM133.8 182.3h.7M133.9 182.4h.6"/>
<path d="M133.9 182.5h.6M133.9 182.5h.5M133.9 182.6h.5M134 182.6h.3M134 182.7h.3M134 182.8h.3M134.1 182.8h.1M134.1 182.9h.1M134.1 183h.1M143 181.4h-8.8v1.6M208.5 186.2h64M208.5 192.6h64"/>
<path d="M208.5 181.4h64M253.3 192.6v3.2M263.7 186.2v6.4"/>
<circle cx="219.7" cy="139.8" r=".95"/>
<circle cx="219.7" cy="134.3" r=".95"/>
<circle cx="219.7" cy="144.7" r=".95"/>
<circle cx="219.7" cy="149.4" r=".95"/>
</g>
<path d="M175.7 43.9h4v4.8h-4zM202.1 83.9h4v27.2h-4zM226.1 83.9h4v24h-4zM133.4 111.1l8 3.2-8 3.2z" fill="none" stroke="#c90d0c" stroke-width=".28"/>
<g fill="none" stroke="#c90d0c" stroke-width=".4">
<path d="M176.5 47.1h.8M176.5 45.5h.8M204.5 88.7h.8M204.5 87.1h.8M204.5 85.5h.8M204.5 91.9h.8M204.5 90.3h.8M204.5 93.5h.8M204.5 95.1h.8M204.5 96.7h.8M204.5 98.3h.8M204.5 99.9h.8"/>
<path d="M228.5 88.7h.8M228.5 87.1h.8M228.5 85.5h.8M228.5 91.9h.8M228.5 90.3h.8M228.5 93.5h.8M228.5 95.1h.8M228.5 96.7h.8M228.5 98.3h.8M228.5 99.9h.8M204.5 101.5h.8M204.5 103.1h.8"/>
<path d="M204.5 104.7h.8M204.5 106.3h.8M204.5 107.9h.8M204.5 109.5h.8M228.5 101.5h.8M228.5 103.1h.8M228.5 104.7h.8M228.5 106.3h.8"/>
</g>
<g fill="none" stroke="#c90d0c" stroke-width=".17">
<path d="M213.3 37.9v2.4M218.5 37.1v-.8h2.4v.8M220.9 39.1h.4M220.9 38.3l-2.8 .8M28.2 51.9h2.4M44.2 56.7h2.4M59.8 45.3h3.2M60.2 51.9h2.4M65 51.9h2.4M117.4 42.3h16v9.6h-16zM137 59.9h2.4M141.8 59.9h2.4"/>
<path d="M143.4 40.7h2.4M169 50.3h2.3M218.5 48.3v-.8h2.4v.8M220.9 50.3h.4M220.9 49.5l-2.8 .8M39 77.5h17.6v19.2h-17.6zM218.5 61.1v-.8h2.4v.8M220.9 63.1h.4M220.9 62.3l-2.8 .8M234.8 65.1v2.4M40.6 82.3h14.4v9.6h-14.4zM145.7 102.7h3.2"/>
<path d="M152.5 112.7v3.2M153 106.3h2.3M153.7 112.7a2.58 2.58 0 0 0 0 3.1M29.8 128.7h2.4M45.8 128.7h2.4M61.8 128.7h2.4M129 122.3h2.4M133.8 136.7h2.4M133.8 122.3h2.4M146.6 131.8h2.3M204.4 133.1v2.3M18.1 157.4h9.6v3.2h-9.6z"/>
<path d="M31 154.6v2.4M37.4 154.2h22.4v28.8h-22.4zM133.4 149.8v2.4M141.4 146.2h9.6v9.6h-9.6zM31 161v2.4M31 170.6v2.4M73 168.6h2.4M123.8 175h16v9.6h-16zM133.8 165.4h2.4M143.4 173.4h2.4M154.5 176.6h.8v.8h1M156.3 179h-1v.8h-.8"/>
<path d="M159.3 176.6v3.2M66.2 180.2v2.4M84.2 186.2h2.4"/>
<circle cx="157.7" cy="178.2" r="1.61"/>
</g>
<g fill="#c90d0c" stroke="#c90d0c" stroke-width=".14">
<path d="M219.9 132.7a1.61 1.61 0 0 1 1.4 1.3l-.6 .1a.98 .98 0 0 0-.9-.8z" fill-rule="evenodd"/>
<path d="M218.5 133.2a1.57 1.57 0 0 1 1-.5l.1 .6a.98 .98 0 0 0-.8 .8l-.7-.1z" fill-rule="evenodd"/>
<path d="M218.1 134.5l.7-.1a.98 .98 0 0 0 .8 .8l-.1 .6a1.61 1.61 0 0 1-1.4-1.3z" fill-rule="evenodd"/>
<path d="M219.8 135.2a.98 .98 0 0 0 .9-.8l.6 .1a1.61 1.61 0 0 1-1.4 1.3z" fill-rule="evenodd"/>
<path d="M219.9 138.2a1.61 1.61 0 0 1 1.4 1.4l-.6 .1a.98 .98 0 0 0-.9-.8z" fill-rule="evenodd"/>
<path d="M218.5 138.8a1.57 1.57 0 0 1 1-.6l.1 .7a1.05 1.05 0 0 0-.8 .8l-.7-.1z" fill-rule="evenodd"/>
<path d="M218.1 140h.7a.94 .94 0 0 0 .8 .8l-.1 .6a1.55 1.55 0 0 1-1.4-1.4z" fill-rule="evenodd"/>
<path d="M219.8 140.8a.99 .99 0 0 0 .9-.8h.6a1.56 1.56 0 0 1-1.4 1.4z" fill-rule="evenodd"/>
<path d="M219.9 143a1.61 1.61 0 0 1 1.4 1.4l-.6 .1a.98 .98 0 0 0-.9-.8z" fill-rule="evenodd"/>
<path d="M218.7 143.4l.8-.4 .1 .7a.98 .98 0 0 0-.8 .8l-.7-.1a1.57 1.57 0 0 1 .6-1z" fill-rule="evenodd"/>
<path d="M218.1 144.8h.7a.98 .98 0 0 0 .8 .8l-.1 .6a1.61 1.61 0 0 1-1.4-1.4z" fill-rule="evenodd"/>
<path d="M219.8 145.6a.98 .98 0 0 0 .9-.8h.6a1.61 1.61 0 0 1-1.4 1.4z" fill-rule="evenodd"/>
<path d="M219.9 147.8a1.55 1.55 0 0 1 1.4 1.4l-.6 .1a.93 .93 0 0 0-.9-.8z" fill-rule="evenodd"/>
<path d="M218.5 148.4a1.43 1.43 0 0 1 1-.6l.1 .7a.98 .98 0 0 0-.8 .8l-.7-.1z" fill-rule="evenodd"/>
<path d="M218.1 149.6h.7a.98 .98 0 0 0 .8 .8l-.1 .6a1.61 1.61 0 0 1-1.4-1.4z" fill-rule="evenodd"/>
<path d="M219.8 150.4a.98 .98 0 0 0 .9-.8h.6a1.61 1.61 0 0 1-1.4 1.4z" fill-rule="evenodd"/>
<path d="M61.4 45.9h.2a2.49 2.49 0 0 1 1.4 .5l-.1 .2a2.36 2.36 0 0 0-1.5-.5z" fill-rule="evenodd"/>
<path d="M59.8 46.4a2.32 2.32 0 0 1 1.6-.5v.2a2.36 2.36 0 0 0-1.5 .5z" fill-rule="evenodd"/>
<path d="M147.3 103.3h.2a2.49 2.49 0 0 1 1.4 .5l-.1 .2a2.48 2.48 0 0 0-1.5-.5z" fill-rule="evenodd"/>
<path d="M145.7 103.8a2.64 2.64 0 0 1 1.6-.5v.2a2.36 2.36 0 0 0-1.5 .5z" fill-rule="evenodd"/>
<circle cx="218.1" cy="50.3" r=".21"/>
<circle cx="221.3" cy="50.3" r=".21"/>
<circle cx="218.1" cy="39.1" r=".21"/>
<circle cx="221.3" cy="39.1" r=".21"/>
<circle cx="218.1" cy="63.1" r=".21"/>
<circle cx="221.3" cy="63.1" r=".21"/>
</g>
<g fill="#c90d0c" stroke="#c90d0c" stroke-width=".14">
<path d="M41.2 82.9h1v1h-1z"/>
<path d="M42.8 82.9h1v1h-1z"/>
<path d="M41.2 84.5h1v1h-1z"/>
<path d="M44.4 82.9h1v1h-1z"/>
<path d="M41.2 86.1h1v1h-1z"/>
<path d="M42.8 84.5h1v1h-1z"/>
<path d="M72.9 163.2h2.6v.3h-2.6z"/>
<path d="M72.9 162.5h2.6v.4h-2.6z"/>
<path d="M133.7 142.4h2.5v.3h-2.5z"/>
<path d="M133.7 141.8h2.5v.3h-2.5z"/>
<path d="M133.7 160h2.5v.3h-2.5z"/>
<path d="M133.7 159.3h2.5v.4h-2.5z"/>
<path d="M152.9 151.2h2.5v.3h-2.5z"/>
<path d="M152.9 150.6h2.5v.3h-2.5z"/>
<path d="M64.9 45.8h2.6v.3h-2.6z"/>
<path d="M64.9 46.5h2.6v.3h-2.6z"/>
<path d="M60 44.8h.5v.1h-.5z"/>
<path d="M60.2 44.6h.1v.5h-.1z"/>
<path d="M28.2 45.8h2.5v.3h-2.5z"/>
<path d="M28.2 46.5h2.5v.3h-2.5z"/>
<path d="M61.7 120h2.6v.4h-2.6z"/>
<path d="M61.7 119.4h2.6v.3h-2.6z"/>
<path d="M29.7 120h2.6v.4h-2.6z"/>
<path d="M29.7 119.4h2.6v.3h-2.6z"/>
<path d="M141.7 53.8h2.5v.3h-2.5z"/>
<path d="M141.7 54.4h2.5v.4h-2.5z"/>
<path d="M136.9 53.8h2.5v.3h-2.5z"/>
<path d="M136.9 54.4h2.5v.4h-2.5z"/>
<path d="M152 115.1h.1v.6h-.1z"/>
<path d="M151.8 115.4h.6h-.6z"/>
<path d="M146.5 126.4h2.5v.3h-2.5z"/>
<path d="M146.5 125.8h2.5v.3h-2.5z"/>
<path d="M152.9 100.2h2.5v.3h-2.5z"/>
<path d="M152.9 100.8h2.5v.4h-2.5z"/>
<path d="M145.9 102.3h.5h-.5z"/>
<path d="M146.1 102h.1v.6h-.1z"/>
</g>
<g fill="none" stroke="#0dab76" stroke-width=".14">
<path d="M214.9 39.1h1.6M222.9 39.1h3.2M27.8 42.3h6.4M29.4 42.3v1.6M29.4 48.7v1.6M45.4 51.9v3.2M56.6 42.3h17.6M61.4 42.3v1.5M61.4 48.5v1.8M66.2 42.3v1.6M66.2 48.7v1.6M77.4 42.3h1.6"/>
<path d="M82.2 42.3h6.4M136.6 45.5h6.4v6.4M136.6 50.3h11.3M138.2 50.3v1.6M138.2 56.7v1.6M143 56.7v1.6M144.5 42.3v1.6h-8.1M154.3 50.3h1.4M173.3 47.1h-3.2v1.6M173.3 45.5h-27.1v3.2h-9.6M206.9 50.3h1.6M214.9 50.3h1.6"/>
<path d="M222.9 50.3h3.2M45.4 72.7v1.6M47 72.7v1.6M48.6 72.7v1.6M50.2 72.7v1.6M206.9 63.1h1.6M214.9 63.1h1.6M222.9 63.1h3.2M224.5 63.1v3.2h1.6M232.5 66.3h.7M128.6 83.9h15.9M151 83.9h12.7"/>
<path d="M154.2 96.7v1.6M157.4 96.7h-22.4v12.8M163.7 96.7h3.2M208.5 85.5h4.8M208.5 87.1h4.8M208.5 93.5h4.8M208.5 90.3h4.8M208.5 91.9h4.8M208.5 88.7h4.8M208.5 96.7h4.8M208.5 95.1h4.8M232.5 85.5h4.8"/>
<path d="M232.5 93.5h4.8M232.5 90.3h4.8M232.5 91.9h4.8M31 112.7v4.8M31 115.9h4.8M58.2 115.9h4.8M63 112.7v4.8M130.2 112.7h1.6M131.8 115.9h-1.6v4.7M135 119.1v1.5M138.2 107.9v3.2M143 114.3h8"/>
<path d="M147.3 101.2v-2.9h-5.9v6.4M147.3 105.9v2h-7.5v3.2M147.8 114.3v1.6M154.2 103.1v1.6M155.7 114.3h4.8M208.5 106.3h4.8M208.5 101.5h4.8M208.5 103.1h4.8M232.5 106.3h4.8M232.5 101.5h4.8M31 122.3v4.8M47 125.5v1.6"/>
<path d="M63 122.3v4.8M135 138.2v1.6M147.8 122.3v1.5M147.8 128.7v1.6M206 134.3h12.1M211.7 134.3v15.1h6.4M211.7 139.8h6.4M30.9 159h3.3M32.6 155.8h1.6M63 155.8h3.2v9.6h-3.2M63 159h11.2M74.2 152.6v8"/>
<path d="M85.4 155.8v3.2M130.2 154.2h9.6M130.2 147.8h9.6M135 151h4.8M135 144.7v3.1M135 154.2v3.2M152.5 154.2h4.9M152.5 147.8h4.9M154.2 147.8v.8M154.2 153.4v.8M211.7 144.7h6.4M32.6 162.2h1.6"/>
<path d="M32.6 171.8h1.6M63 162.2h3.2M63 178.2h1.6M71 178.2h3.2M74.2 165.4v1.6M85.4 165.4v3.2M85.4 175v1.6M85.4 167h-4.8v8h-17.6M135 162.2v1.6M143 176.6h9.9M143 178.2h2.7M143 179.8h9.9"/>
<path d="M144.5 175v1.6M63 181.4h1.6M85.4 183v1.6M143 183h1.4"/>
</g>
<g fill="#0dab76" stroke="#0dab76" stroke-width=".14">
<circle cx="211.7" cy="134.3" r=".32"/>
<circle cx="211.7" cy="144.7" r=".32"/>
<circle cx="211.7" cy="139.8" r=".32"/>
<circle cx="144.5" cy="176.6" r=".32"/>
<circle cx="136.6" cy="43.9" r=".32"/>
<circle cx="224.5" cy="63.1" r=".32"/>
<circle cx="154.2" cy="154.2" r=".32"/>
<circle cx="135" cy="147.8" r=".32"/>
<circle cx="135" cy="154.2" r=".32"/>
<circle cx="154.2" cy="147.8" r=".32"/>
<circle cx="29.4" cy="42.3" r=".32"/>
<circle cx="31" cy="115.9" r=".32"/>
<circle cx="143" cy="50.3" r=".32"/>
<circle cx="138.2" cy="50.3" r=".32"/>
<circle cx="66.2" cy="159" r=".32"/>
<circle cx="74.2" cy="159" r=".32"/>
<circle cx="66.2" cy="162.2" r=".32"/>
<circle cx="63" cy="115.9" r=".32"/>
<circle cx="61.4" cy="42.3" r=".32"/>
<circle cx="66.2" cy="42.3" r=".32"/>
<circle cx="85.4" cy="167" r=".32"/>
<circle cx="154.2" cy="96.7" r=".32"/>
<circle cx="147.8" cy="114.3" r=".32"/>
</g>
<text font-size="4.5" fill="#c90d0c" x="210" y="178.9">K1FM</text>
<g font-size="2.3" fill="#c90d0c">
<text x="20.4" y="21.9">1</text>
<text x="50.1" y="21.9">2</text>
<text x="79.8" y="21.9">3</text>
<text x="109.4" y="21.9">4</text>
<text x="139.1" y="21.9">5</text>
<text x="168.8" y="21.9">6</text>
<text x="198.5" y="21.9">7</text>
<text x="228.1" y="21.9">8</text>
<text x="257.8" y="21.9">9</text>
<text x="4.3" y="37.6">A</text>
<text x="273.7" y="37.6">A</text>
<text x="4.3" y="66.5">B</text>
<text x="273.7" y="66.5">B</text>
<text x="4.2" y="95.4">C</text>
<text x="273.7" y="95.4">C</text>
<text x="4.2" y="124.3">D</text>
<text x="273.7" y="124.3">D</text>
<text x="4.3" y="153.3">E</text>
<text x="273.7" y="153.3">E</text>
<text x="4.3" y="182.2">F</text>
<text x="273.8" y="182.2">F</text>
</g>
<g font-size="2.3" fill="#808080">
<text x="117.4" y="55.1">SJ1-3515N</text>
<text x="123.8" y="187.8">SJ1-3515N</text>
</g>
<g font-size="2.2" fill="#808080">
<text x="117.4" y="40.7">AUDIO</text>
<text x="123.8" y="173.4">MIC</text>
</g>
<g font-size="2.2" fill="#c90d0c">
<text x="209.3" y="183.8">TITLE:</text>
<text x="218.9" y="183.8">DL2MAN Compatible TQFP UI Board</text>
<text x="209.3" y="188.6">Document Number:</text>
<text x="264.5" y="188.6">REV:</text>
<text x="267.2" y="191.3">D</text>
<text x="209.3" y="195">Date:</text>
<text x="216.5" y="195">3/14/21</text>
<text x="224.6" y="195">8:32 AM</text>
<text x="254.1" y="195">Sheet:</text>
<text x="262.9" y="195">1/1</text>
</g>
<g font-size="1.8" fill="#808080">
<text x="38.2" y="38.2">MCP1754-3302</text>
<text x="39.8" y="111.7">MCP1754-3302</text>
</g>
<g font-size="1.6" fill="#808080">
<text x="218.1" y="35.1">S1</text>
<text x="142.7" y="40.2">GND</text>
<text x="212.8" y="41" transform="rotate(-90 212.8 41)">GND</text>
<text x="221.7" y="36.7">PTT</text>
<text x="227.1" y="39.7">PB5_SCK</text>
<text x="218.1" y="46.3">S2</text>
<text x="221.7" y="47.9">LEFT</text>
<text x="27.8" y="53.5">GND</text>
<text x="59.8" y="53.5">GND</text>
<text x="64.6" y="53.5">GND</text>
<text x="156.7" y="50.9">SPK_AUDIO</text>
<text x="168.5" y="51.9">GND</text>
<text x="202.7" y="50.9">VCC</text>
<text x="227.1" y="50.9">PC3_ADC3</text>
<text x="43.8" y="58.3">GND</text>
<text x="218.1" y="59.1">S3</text>
<text x="136.6" y="61.5">GND</text>
<text x="141.4" y="61.5">GND</text>
<text x="202.7" y="63.7">VCC</text>
<text x="221.7" y="60.7">RIGHT</text>
<text x="227.1" y="63.7">PC3_ADC3</text>
<text x="236.4" y="67.9" transform="rotate(-90 236.4 67.9)">GND</text>
<text x="58.2" y="80.7">DISPLAY-OLED-1.3-128X64-I2C1.3INCH</text>
<text x="58.2" y="79.1">U$1</text>
<text x="143" y="79">AUDIO AMPLIFIER</text>
<text x="143" y="80.7">BYPASS</text>
<text x="122.7" y="84.4">AUDIO</text>
<text x="164.7" y="84.4">SPK_AUDIO</text>
<text x="152.6" y="107.9">GND</text>
<text x="124.3" y="113.2">AUDIO</text>
<text x="130.9" y="110.6">IC2</text>
<text x="152.2" y="113.6" transform="rotate(-90 152.2 113.6)">C15</text>
<text x="155.2" y="113.6" transform="rotate(-90 155.2 113.6)">220 uF</text>
<text x="136.6" y="119.1">LM386MM-1</text>
<text x="161.5" y="114.8">SPK_AUDIO</text>
<text x="128.6" y="123.9">GND</text>
<text x="133.4" y="123.9">GND</text>
<text x="146.8" y="121.5" transform="rotate(-90 146.8 121.5)">R9</text>
<text x="149.8" y="121.5" transform="rotate(-90 149.8 121.5)">10</text>
<text x="29.4" y="130.3">GND</text>
<text x="45.4" y="130.3">GND</text>
<text x="61.4" y="130.3">GND</text>
<text x="133.1" y="136.2">GND</text>
<text x="146.2" y="133.5">GND</text>
<text x="203.9" y="136.1" transform="rotate(-90 203.9 136.1)">GND</text>
<text x="221.5" y="135.8">MOUNT-PAD-ROUND3.3</text>
<text x="221.5" y="133.9">H5</text>
<text x="221.5" y="141.4">MOUNT-PAD-ROUND3.3</text>
<text x="221.5" y="139.5">H6</text>
<text x="121.8" y="148.4">PD6_AIN0</text>
<text x="158.3" y="148.4">VCC</text>
<text x="221.5" y="146.2">MOUNT-PAD-ROUND3.3</text>
<text x="221.5" y="144.3">H7</text>
<text x="221.5" y="149.1">H8</text>
<text x="121.8" y="154.8">PD7_AIN1</text>
<text x="132.9" y="152.9" transform="rotate(-90 132.9 152.9)">GND</text>
<text x="158.3" y="154.8">PC3_ADC3</text>
<text x="221.5" y="151">MOUNT-PAD-ROUND3.3</text>
<text x="18" y="157.2">ANT-CHIP</text>
<text x="30.5" y="157.7" transform="rotate(-90 30.5 157.7)">GND</text>
<text x="23.9" y="162.1">ANT1</text>
<text x="30.5" y="164.1" transform="rotate(-90 30.5 164.1)">GND</text>
<text x="133.4" y="167">GND</text>
<text x="30.5" y="173.7" transform="rotate(-90 30.5 173.7)">GND</text>
<text x="72.6" y="170.2">GND</text>
<text x="142.7" y="172.9">GND</text>
<text x="153.1" y="176">CMA-6542PF</text>
<text x="62.1" y="183.2">GND</text>
<text x="156" y="182.5">MIC.</text>
<text x="83.8" y="187.8">GND</text>
</g>
<g font-size="1.6" fill="#c90d0c">
<text x="49.1" y="88.7">OLED</text>
<text x="48.3" y="90.3">128x64</text>
</g>
<g font-size="1.4" fill="#808080">
<text x="217.1" y="38.9">1</text>
<text x="217.1" y="40.5">2</text>
<text x="221.5" y="38.9">3</text>
<text x="221.5" y="40.5">4</text>
<text x="36.8" y="42.1">3</text>
<text x="40.5" y="42.8">VIN</text>
<text x="45.9" y="45.6" transform="rotate(-90 45.9 45.6)">GND</text>
<text x="46.6" y="42.8">VOUT</text>
<text x="53.3" y="42.1">2</text>
<text x="134.8" y="43.7">1</text>
<text x="134.8" y="45.3">3</text>
<text x="134.8" y="46.9">5</text>
<text x="174.3" y="45.3">1</text>
<text x="174.3" y="46.9">2</text>
<text x="45.2" y="49.3" transform="rotate(-90 45.2 49.3)">1</text>
<text x="134.8" y="50.1">2</text>
<text x="134.8" y="48.5">4</text>
<text x="217.1" y="50.1">1</text>
<text x="217.1" y="51.7">2</text>
<text x="221.5" y="50.1">3</text>
<text x="221.5" y="51.7">4</text>
<text x="217.1" y="62.9">1</text>
<text x="217.1" y="64.5">2</text>
<text x="221.5" y="62.9">3</text>
<text x="221.5" y="64.5">4</text>
<text x="45.2" y="76" transform="rotate(-90 45.2 76)">1</text>
<text x="46.8" y="76" transform="rotate(-90 46.8 76)">2</text>
<text x="48.4" y="76" transform="rotate(-90 48.4 76)">3</text>
<text x="50" y="76" transform="rotate(-90 50 76)">4</text>
<text x="45.9" y="82" transform="rotate(-90 45.9 82)">GND</text>
<text x="47.5" y="81.8" transform="rotate(-90 47.5 81.8)">VCC</text>
<text x="49.1" y="81.6" transform="rotate(-90 49.1 81.6)">SCL</text>
<text x="50.7" y="81.7" transform="rotate(-90 50.7 81.7)">SDA</text>
<text x="206.8" y="85.3">1</text>
<text x="206.8" y="86.9">2</text>
<text x="206.8" y="88.5">3</text>
<text x="230.8" y="85.3">1</text>
<text x="230.8" y="86.9">2</text>
<text x="230.8" y="88.5">3</text>
<text x="206.8" y="90.1">4</text>
<text x="206.8" y="91.7">5</text>
<text x="206.8" y="93.3">6</text>
<text x="206.8" y="94.8">7</text>
<text x="230.8" y="90.1">4</text>
<text x="230.8" y="91.7">5</text>
<text x="230.8" y="93.3">6</text>
<text x="230.8" y="94.8">7</text>
<text x="206.8" y="96.4">8</text>
<text x="206.8" y="98">9</text>
<text x="206.8" y="99.6">10</text>
<text x="206.8" y="101.2">11</text>
<text x="230.8" y="96.4">8</text>
<text x="230.8" y="98">9</text>
<text x="230.8" y="99.6">10</text>
<text x="230.8" y="101.2">11</text>
<text x="206.8" y="102.8">12</text>
<text x="206.8" y="104.4">13</text>
<text x="206.8" y="106">14</text>
<text x="206.8" y="107.6">15</text>
<text x="230.8" y="102.8">12</text>
<text x="230.8" y="104.4">13</text>
<text x="230.8" y="106">14</text>
<text x="132.4" y="112.4">3</text>
<text x="134.7" y="110.8" transform="rotate(-90 134.7 110.8)">6</text>
<text x="137.9" y="112.4" transform="rotate(-90 137.9 112.4)">1</text>
<text x="139.5" y="112.4" transform="rotate(-90 139.5 112.4)">8</text>
<text x="206.8" y="109.2">16</text>
<text x="38.4" y="115.6">3</text>
<text x="42.1" y="116.3">VIN</text>
<text x="47.5" y="119.2" transform="rotate(-90 47.5 119.2)">GND</text>
<text x="48.2" y="116.3">VOUT</text>
<text x="54.9" y="115.6">2</text>
<text x="132.4" y="115.6">2</text>
<text x="134.7" y="118.4" transform="rotate(-90 134.7 118.4)">4</text>
<text x="137.9" y="116.8" transform="rotate(-90 137.9 116.8)">7</text>
<text x="141.6" y="114">5</text>
<text x="46.8" y="122.9" transform="rotate(-90 46.8 122.9)">1</text>
<text x="144.4" y="148.3">A</text>
<text x="144.4" y="154.7">B</text>
<text x="144.4" y="151.5">C</text>
<text x="15.8" y="158.8">2</text>
<text x="19.5" y="159.5">NC</text>
<text x="22.6" y="159.5">FEED</text>
<text x="29.1" y="158.8">1</text>
<text x="38.9" y="156.3">10_GND</text>
<text x="38.9" y="159.5">11_RF_IN</text>
<text x="50.6" y="156.3">9_V_RESET</text>
<text x="54" y="159.5">8_VCC</text>
<text x="38.9" y="162.7">12_GND</text>
<text x="38.9" y="165.9">13_ANTON</text>
<text x="51.5" y="165.9">6_V_BCKP</text>
<text x="51.8" y="162.7">7_VCC_IO</text>
<text x="38.9" y="169.1">14_VCC_RF</text>
<text x="38.9" y="172.3">15_RESERVED 4_TIMEPULSE</text>
<text x="51.3" y="169.1">5_EXTINT0</text>
<text x="38.9" y="175.5">16_SDA2</text>
<text x="38.9" y="178.7">17_SCL2</text>
<text x="53.2" y="175.5">3_RXD1</text>
<text x="53.4" y="178.7">2_TXD1</text>
<text x="141.2" y="176.4">1</text>
<text x="141.2" y="178">3</text>
<text x="141.2" y="179.6">5</text>
<text x="38.9" y="181.9">18_RESERVED</text>
<text x="53.8" y="181.9">1_GND</text>
<text x="141.2" y="182.8">2</text>
<text x="141.2" y="181.2">4</text>
</g>
<g font-size="1.1" fill="#808080">
<text x="24.6" y="42.7">VCC</text>
<text x="89.4" y="42.7">OLED_VCC</text>
<text x="45.8" y="71.9" transform="rotate(-90 45.8 71.9)">GND</text>
<text x="47.4" y="71.9" transform="rotate(-90 47.4 71.9)">OLED_VCC</text>
<text x="49" y="71.9" transform="rotate(-90 49 71.9)">INT1_SCL</text>
<text x="50.6" y="71.9" transform="rotate(-90 50.6 71.9)">INT0_SDA</text>
<text x="214.1" y="85.9">GND</text>
<text x="214.1" y="87.5">AUDIO</text>
<text x="214.1" y="89.1">PD0_RXD</text>
<text x="238.1" y="85.9">GND</text>
<text x="214.1" y="90.7">PD1_TXD</text>
<text x="214.1" y="93.9">INT1_SCL</text>
<text x="214.1" y="92.3">INT0_SDA</text>
<text x="214.1" y="95.5">+12V</text>
<text x="238.1" y="93.9">VCC</text>
<text x="238.1" y="90.7">PB4_MISO</text>
<text x="238.1" y="92.3">PB5_SCK</text>
<text x="167.7" y="97.1">+12V</text>
<text x="214.1" y="101.9">PD6_AIN0</text>
<text x="214.1" y="97.1">+12V</text>
<text x="238.1" y="101.9">PC3_ADC3</text>
<text x="214.1" y="106.7">GND</text>
<text x="214.1" y="103.5">PD7_AIN1</text>
<text x="238.1" y="106.7">GND</text>
<text x="31.4" y="111.9" transform="rotate(-90 31.4 111.9)">VCC</text>
<text x="63.4" y="111.9" transform="rotate(-90 63.4 111.9)">3V3</text>
<text x="74.6" y="151.8" transform="rotate(-90 74.6 151.8)">3V3</text>
<text x="85.8" y="155" transform="rotate(-90 85.8 155)">PD1_TXD</text>
<text x="75" y="178.6">PD0_RXD</text>
<text x="146.5" y="178.6">PB4_MISO</text>
<text x="145.2" y="183.4">PB5_SCK</text>
</g>
</svg>
